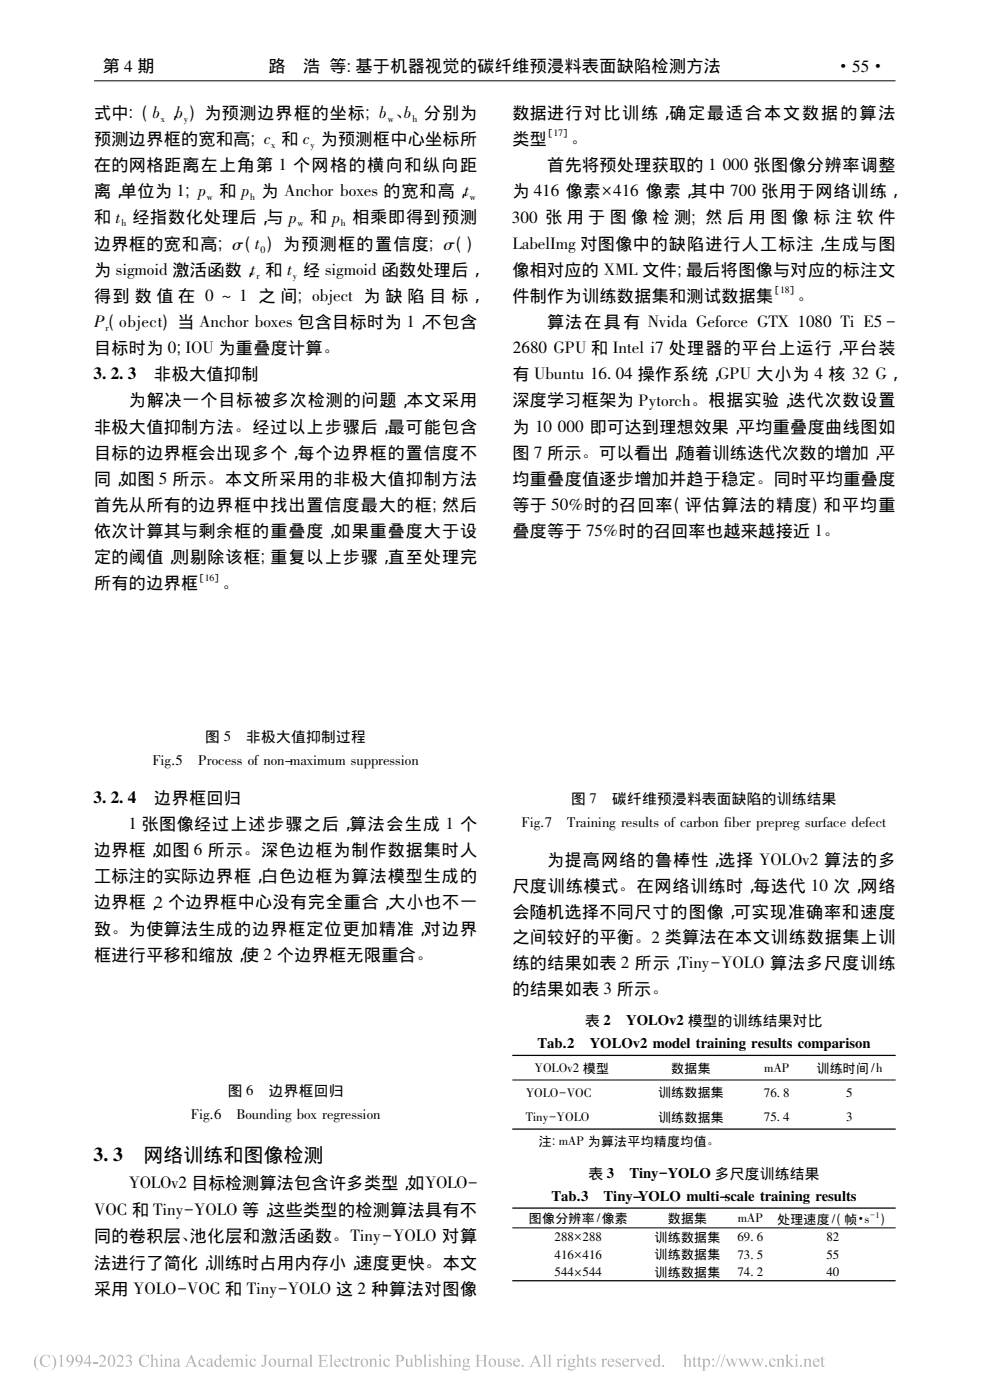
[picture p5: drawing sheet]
<svg xmlns="http://www.w3.org/2000/svg" width="210mm" height="297mm" viewBox="0 0 210 297" stroke-linecap="round" stroke-linejoin="round" font-family="sans-serif">
<path d="M20 17.1h169.9M108.7 229.1h81.3M108.7 260.5h81.3" fill="none" stroke="#000" stroke-width=".21"/>
<path d="M108.7 223.9h81.3M108.7 239.5h81.3M108.7 256.3h81.3M108.7 271.7h81.3" fill="none" stroke="#000" stroke-width=".27"/>
<g fill="#b3b3b3">
<path d="M7.8 287.6l.4-.3a2.47 2.47 0 0 0 0 3.4 1.93 1.93 0 0 1-.4-3.1z" fill-rule="evenodd"/>
<path d="M8.9 287.7a1.78 1.78 0 0 1 1.5-.2l.1-.1 .1 .8a.92 .92 0 0 0-1.1-.7 .92 .92 0 0 0-.6 1.2 .98 .98 0 0 0 .6 1.1 .98 .98 0 0 0 1.2-.5 1.24 1.24 0 0 1-1.9 .3 1.24 1.24 0 0 1 .1-1.9z" fill-rule="evenodd"/>
<path d="M124.6 287.7v.5h.4l-.4 .1v1.3l.2 .1 .3-.1a.38 .38 0 0 1-.5 .4 .38 .38 0 0 1-.3-.5v-1.2h-.3z" fill-rule="evenodd"/>
<path d="M12.5 287.7l.7-.3v2.2l.3 .3h-.9l.2-.1 .1-1.7-.1-.4z" fill-rule="evenodd"/>
<path d="M14.4 287.5a.93 .93 0 0 1 1.2 .3 .93 .93 0 0 1 0 1.1 1.34 1.34 0 0 1-1.5 1 1.26 1.26 0 0 0 1.1-1.1 .77 .77 0 0 1-1.1-.2 .77 .77 0 0 1 .3-1.1zM14.7 287.5a.64 .64 0 0 0-.3 .9 .64 .64 0 0 0 .9 .3 .99 .99 0 0 0-.4-1.2z" fill-rule="evenodd"/>
<path d="M119.6 287.5a.2 .2 0 0 1 .4 0 .2 .2 0 0 1-.4 0zM119.3 288.4l.6-.2v1.5l.3 .2h-.8l.2-.1v-1.3z" fill-rule="evenodd"/>
<path d="M147.3 287.7l.1 .5h.3l-.3 .1v1.3l.1 .1 .2-.1a.32 .32 0 0 1-.3 .3 .32 .32 0 0 1-.3-.2v-1.4h-.3z" fill-rule="evenodd"/>
<path d="M19.7 288.9h1v.3h-1z" fill-rule="evenodd"/>
<path d="M21.2 287.5a.77 .77 0 0 1 1.1 .2 .77 .77 0 0 1-.2 1.1l-.8 .8h.9l.3-.2-.1 .5-1.5-.1a2.08 2.08 0 0 0 1.1-1.9 .62 .62 0 0 0-1 .2z" fill-rule="evenodd"/>
<path d="M23.2 287.6a.75 .75 0 0 1 .9-.1 .75 .75 0 0 1 .3 .8 1.09 1.09 0 0 1-1 1.6 1.75 1.75 0 0 1-.2-2.3zM23.5 287.5a2.28 2.28 0 0 0 0 2.3h.1a1.76 1.76 0 0 0 .3-2.1z" fill-rule="evenodd"/>
<path d="M26.8 287.6a.58 .58 0 0 1 .9-.1 .58 .58 0 0 1-.1 .9 .82 .82 0 0 1 .2 1.2 .82 .82 0 0 1-1.2 .2l.1-.1a.59 .59 0 0 0 1-.2 .59 .59 0 0 0-.6-.8 .54 .54 0 0 0 .5-.5 .54 .54 0 0 0-.4-.6l-.5 .3z" fill-rule="evenodd"/>
<path d="M34.1 287.5a.18 .18 0 0 1 .3 0 .18 .18 0 0 1-.3 0zM33.8 288.4l.6-.2v1.5l.3 .2h-.9l.3-.1v-.3v-1z" fill-rule="evenodd"/>
<path d="M95.4 287.5a.18 .18 0 0 1 .3 0 .18 .18 0 0 1-.3 0zM95.1 288.4l.6-.2v1.5l.3 .2h-.9l.3-.1v-.3v-1z" fill-rule="evenodd"/>
<path d="M153.8 288.2h.8l-.2 .3 .4 1 .4-.8-.3-.5h.7l-.2 .3 .5 1 .3-1.1-.2-.2 .5 .1-.2 .2-.5 1.4-.5-1.1-.6 1.1-.6-1.5z" fill-rule="evenodd"/>
<path d="M96.1 288.4l.5-.2v.3a.54 .54 0 0 1 .7-.3 .54 .54 0 0 1 .3 .6l.1 .9 .2 .2h-.8l.2-.2v-1.1l-.2-.2-.5 .2v1.1l.3 .2h-.8l.2-.1v-.3v-1z" fill-rule="evenodd"/>
<path d="M170.4 288.4l.6-.2v.3a.54 .54 0 0 1 .6-.3 .54 .54 0 0 1 .4 .6v1l.2 .1h-.8l.3-.2v-.9l-.1-.3-.2-.1-.4 .2v1.1l.2 .2h-.8l.2-.2v-1.2z" fill-rule="evenodd"/>
<path d="M103.6 289a.85 .85 0 0 1 1.7 0 .85 .85 0 0 1-1.7 0zM104.2 288.4a.89 .89 0 0 0 .4 1.4 .92 .92 0 0 0-.3-1.5z" fill-rule="evenodd"/>
<path d="M139.4 287.5l.5-.2v2.3l.3 .1-.6 .2v-.2a.74 .74 0 0 1-1 0 .74 .74 0 0 1 0-1l.4-.5 .6 .1v-.6zM139 288.4a.77 .77 0 0 0 .5 1.3l.1-.1v-.9a.39 .39 0 0 0-.2-.3 .39 .39 0 0 0-.4 0z" fill-rule="evenodd"/>
<path d="M52.1 287.5a.2 .2 0 0 1 .4 0 .2 .2 0 0 1-.4 0zM51.9 288.4l.6-.2v1.6l.2 .1h-.8l.2-.2v-1.2z" fill-rule="evenodd"/>
<path d="M44 288.3a.62 .62 0 0 1 .7-.1 .62 .62 0 0 1 .3 .6l.1 .9h.2l-.4 .2-.2-.2a.51 .51 0 0 1-.9 .1 .51 .51 0 0 1 .5-.8l.4-.2v-.3a.36 .36 0 0 0-.4-.2 .36 .36 0 0 0-.3 .5l-.1-.1zM44.1 289.2l.1 .5h.3l.2-.1v-.7z" fill-rule="evenodd"/>
<path d="M129.1 288.4a.67 .67 0 0 1 .7-.2 .67 .67 0 0 1 .5 .7h-1.2a.6 .6 0 0 0 .4 .7 .6 .6 0 0 0 .7-.4 .73 .73 0 0 1-.9 .7 .73 .73 0 0 1-.4-1.1zM129.3 288.4l-.2 .3h.8a.4 .4 0 0 0-.2-.4 .4 .4 0 0 0-.4 .1z" fill-rule="evenodd"/>
<path d="M47.6 288.4a.67 .67 0 0 1 .7-.2 .67 .67 0 0 1 .5 .7h-1.2a.6 .6 0 0 0 .4 .7 .6 .6 0 0 0 .7-.4 .74 .74 0 0 1-.9 .7 .74 .74 0 0 1-.5-1.1zM47.7 288.4l-.1 .3h.8a.39 .39 0 0 0-.2-.3 .39 .39 0 0 0-.5 0z" fill-rule="evenodd"/>
<path d="M48.9 288.4l.5-.2v.3a.55 .55 0 0 1 .5-.3 .55 .55 0 0 1 .5 .3 .53 .53 0 0 1 .7-.3 .53 .53 0 0 1 .4 .6v1l.2 .1h-.8l.3-.2v-.9a.35 .35 0 0 0-.4-.4 .35 .35 0 0 0-.4 .3v1.1l.3 .1h-.8l.2-.2v-.9a.37 .37 0 0 0-.2-.4 .37 .37 0 0 0-.5 .2l.1 1.2 .2 .1h-.8l.2-.1v-.3v-1z" fill-rule="evenodd"/>
<path d="M156.6 288.2h.7l-.2 .2 .5 1.1 .3-.8-.3-.5h.7l-.1 .2 .4 1.1 .4-1.1-.3-.2 .5 .1-.7 1.6-.5-1.1-.6 1.1-.6-1.5z" fill-rule="evenodd"/>
<path d="M53.2 288.4a.56 .56 0 0 1 .6-.2 .56 .56 0 0 1 .4 .5 .27 .27 0 0 1-.3-.1 .27 .27 0 0 1-.1-.2 .6 .6 0 0 0-.6 .3 .6 .6 0 0 0 .2 .7 .55 .55 0 0 0 .5 .2 .55 .55 0 0 0 .5-.4 .76 .76 0 0 1-1 .7 .76 .76 0 0 1-.5-1.1z" fill-rule="evenodd"/>
<path d="M81.5 288.4a.56 .56 0 0 1 .6-.2 .56 .56 0 0 1 .5 .5 .27 .27 0 0 1-.3-.1 .27 .27 0 0 1-.1-.2 .6 .6 0 0 0-.6 .3 .6 .6 0 0 0 .1 .7 .55 .55 0 0 0 .6 .2 .55 .55 0 0 0 .4-.4 .76 .76 0 0 1-.9 .7 .76 .76 0 0 1-.5-1.1z" fill-rule="evenodd"/>
<path d="M29.9 287.7a1.76 1.76 0 0 1 1.5-.2l.2-.1v.8a.9 .9 0 0 0-1.1-.7 .9 .9 0 0 0-.6 1.2 .96 .96 0 0 0 .6 1.1 .96 .96 0 0 0 1.2-.5 1.24 1.24 0 0 1-1.9 .3 1.24 1.24 0 0 1 .1-1.9z" fill-rule="evenodd"/>
<path d="M58.7 288.2h.6v1.1a.36 .36 0 0 0 .3 .4 .36 .36 0 0 0 .4-.2v-1.1l-.2-.2h.5v1.4l.3 .1-.6 .2v-.3a.52 .52 0 0 1-.6 .4 .52 .52 0 0 1-.4-.7v-.9z" fill-rule="evenodd"/>
<path d="M60.6 288.4l.6-.2v.3l.3-.3 .3 .1a.23 .23 0 0 1-.1 .2 .23 .23 0 0 1-.3-.1l-.2 .3v1l.3 .2h-.9l.3-.2v-1.2z" fill-rule="evenodd"/>
<path d="M61.8 288.4l.6-.2v.3a.54 .54 0 0 1 .7-.3 .54 .54 0 0 1 .4 .6v1l.2 .1h-.8l.2-.2v-.9v-.3l-.2-.1-.5 .2v1.1l.3 .2h-.8l.2-.2v-1.2z" fill-rule="evenodd"/>
<path d="M65.5 287.5l.6-.2v2.4l.3 .2h-.9l.3-.1v-2.1z" fill-rule="evenodd"/>
<path d="M71.1 288.4a.67 .67 0 0 1 .7-.2 .67 .67 0 0 1 .5 .7h-1.2a.6 .6 0 0 0 .4 .7 .6 .6 0 0 0 .7-.4 .73 .73 0 0 1-.9 .7 .73 .73 0 0 1-.4-1.1zM71.3 288.4l-.2 .3h.8a.4 .4 0 0 0-.2-.4 .4 .4 0 0 0-.4 .1z" fill-rule="evenodd"/>
<path d="M72.8 288.4a.56 .56 0 0 1 .6-.2 .56 .56 0 0 1 .4 .5 .27 .27 0 0 1-.3-.1 .27 .27 0 0 1-.1-.2 .6 .6 0 0 0-.6 .3 .6 .6 0 0 0 .2 .7 .55 .55 0 0 0 .5 .2 .55 .55 0 0 0 .5-.4 .76 .76 0 0 1-1 .7 .76 .76 0 0 1-.4-1.1z" fill-rule="evenodd"/>
<path d="M74.6 287.7v.5h.4l-.4 .1 .1 1.3 .1 .1 .3-.1a.39 .39 0 0 1-.5 .4 .39 .39 0 0 1-.3-.5v-1.2h-.3z" fill-rule="evenodd"/>
<path d="M75.1 288.4l.6-.2v.3l.4-.3a.18 .18 0 0 1 .2 .1 .18 .18 0 0 1-.1 .2l-.3-.1-.2 .3v1l.3 .2h-.9l.2-.1 .1-.3-.1-1z" fill-rule="evenodd"/>
<path d="M76.4 289a.85 .85 0 0 1 1.7 0 .85 .85 0 0 1-1.7 0zM77 288.4a.86 .86 0 0 0 .5 1.4 .91 .91 0 0 0-.4-1.5z" fill-rule="evenodd"/>
<path d="M78.2 288.4l.6-.2v.3a.54 .54 0 0 1 .7-.3 .54 .54 0 0 1 .3 .6v1l.3 .1h-.8l.2-.2v-.9l-.1-.3-.2-.1-.4 .2v1.1l.3 .2h-.9l.3-.2v-1.2z" fill-rule="evenodd"/>
<path d="M164.6 288.4l.6-.2v.3a.54 .54 0 0 1 .7-.3 .54 .54 0 0 1 .3 .6v.9l.3 .2h-.8l.2-.2v-1.1l-.2-.2-.5 .2v1.1l.3 .2h-.9l.3-.1v-.3v-1z" fill-rule="evenodd"/>
<path d="M118 288.4l.6-.2v.3l.4-.3a.18 .18 0 0 1 .2 .1 .18 .18 0 0 1-.1 .2l-.3-.1-.2 .3v1l.3 .2h-.9l.2-.1 .1-.3-.1-1z" fill-rule="evenodd"/>
<path d="M31.8 287.5l.6-.2v1.2a.54 .54 0 0 1 .7-.3 .54 .54 0 0 1 .3 .7v.9l.3 .1h-.9l.3-.2v-1a.35 .35 0 0 0-.3-.3 .35 .35 0 0 0-.4 .2v1.2l.3 .1h-.8l.2-.2v-2z" fill-rule="evenodd"/>
<path d="M148.3 287.7l.1 .5h.4l-.4 .1v1.3l.2 .1 .2-.1a.38 .38 0 0 1-.4 .4 .38 .38 0 0 1-.3-.5v-1.2h-.3z" fill-rule="evenodd"/>
<path d="M132.2 288.4a.67 .67 0 0 1 .8-.2 .67 .67 0 0 1 .4 .7h-1.1a.6 .6 0 0 0 .3 .7 .6 .6 0 0 0 .8-.4 .74 .74 0 0 1-1 .7 .74 .74 0 0 1-.4-1.1zM132.4 288.4l-.1 .3h.7a.39 .39 0 0 0-.2-.3 .39 .39 0 0 0-.4 0z" fill-rule="evenodd"/>
<path d="M98.4 288.4l.4-.2 .9 .2-.3 .1a.68 .68 0 0 1-.1 .8 .68 .68 0 0 1-.8 .1l-.1 .2 .2 .1a.72 .72 0 0 1 1.1 .5 .9 .9 0 0 1-.8 .6 .9 .9 0 0 1-.8-.5l.3-.4-.2-.3 .3-.3-.3-.4zM98.6 288.4a.49 .49 0 0 0-.1 .6 .49 .49 0 0 0 .6 .2 .5 .5 0 0 0 .1-.6 .5 .5 0 0 0-.6-.2zM98.5 289.9l-.2 .3a.73 .73 0 0 0 .7 .3 .73 .73 0 0 0 .6-.5z" fill-rule="evenodd"/>
<path d="M148.8 288.4l.6-.2v.4a.62 .62 0 0 1 .8-.4 .62 .62 0 0 1 .4 .8 .76 .76 0 0 1-.3 .8 .76 .76 0 0 1-.9 0v.7l.3 .2h-.9l.3-.2v-2zM149.6 288.5l-.2 .2v.6a.47 .47 0 0 0 .6 .6 .47 .47 0 0 0 .3-.7 .5 .5 0 0 0-.1-.6 .5 .5 0 0 0-.6-.1z" fill-rule="evenodd"/>
<path d="M93.1 287.5l.6-.2v1.2a.54 .54 0 0 1 .7-.3 .54 .54 0 0 1 .3 .7l.1 .9 .2 .1h-.8l.2-.2v-1a.35 .35 0 0 0-.3-.3 .35 .35 0 0 0-.4 .2v1.2l.3 .1h-.8l.2-.2v-2z" fill-rule="evenodd"/>
<path d="M85.8 288.2h.6v1.1a.36 .36 0 0 0 .3 .4 .36 .36 0 0 0 .4-.2v-1.1l-.2-.2h.6v1.4l.2 .1-.6 .2v-.3a.54 .54 0 0 1-.6 .3 .54 .54 0 0 1-.4-.6v-.9z" fill-rule="evenodd"/>
<path d="M34.7 288.4l.6-.2v.3a.54 .54 0 0 1 .7-.3 .54 .54 0 0 1 .3 .6v.9l.3 .2h-.8l.2-.2v-1.1l-.2-.2-.5 .2v1.1l.3 .2h-.9l.3-.1v-.3v-1z" fill-rule="evenodd"/>
<path d="M163.3 288.4a.59 .59 0 0 1 .7-.2 .59 .59 0 0 1 .4 .5 .29 .29 0 0 1-.3 0 .29 .29 0 0 1-.1-.3 .6 .6 0 0 0-.6 .3 .6 .6 0 0 0 .1 .7 .55 .55 0 0 0 .6 .2 .55 .55 0 0 0 .4-.4 .76 .76 0 0 1-.9 .7 .76 .76 0 0 1-.5-1.1z" fill-rule="evenodd"/>
<path d="M36.9 288.5a.62 .62 0 0 1 .7-.3 .62 .62 0 0 1 .4 .6v.9h.3l-.4 .2-.2-.2a.51 .51 0 0 1-.9 .1 .51 .51 0 0 1 .4-.8l.5-.2v-.3a.32 .32 0 0 0-.4-.2 .32 .32 0 0 0-.2 .4h-.2zM37.1 289.2a.34 .34 0 0 0 .1 .5 .34 .34 0 0 0 .5-.1v-.7z" fill-rule="evenodd"/>
<path d="M89.7 287.5l.6-.2v2.4l.3 .2h-.9l.3-.1v-2.1z" fill-rule="evenodd"/>
<path d="M105.4 288.2h.5v1.1a.36 .36 0 0 0 .3 .4 .36 .36 0 0 0 .4-.2v-1.1l-.2-.2h.6v1.4l.2 .1-.6 .2v-.3a.52 .52 0 0 1-.6 .4 .52 .52 0 0 1-.3-.7l-.1-.9z" fill-rule="evenodd"/>
<path d="M16.3 287.5a.86 .86 0 0 1 1.1 .1 .86 .86 0 0 1 .1 1.1 1.38 1.38 0 0 1-1.5 1.2 1.21 1.21 0 0 0 1.1-1.1 .78 .78 0 0 1-1.1-.2 .78 .78 0 0 1 .3-1.1zM16.4 287.7a.64 .64 0 0 0-.1 .7 .64 .64 0 0 0 .8 .3 .74 .74 0 0 0-.5-1.2z" fill-rule="evenodd"/>
<path d="M109.1 288.4a.67 .67 0 0 1 .7-.2 .67 .67 0 0 1 .5 .7h-1.2a.6 .6 0 0 0 .4 .7 .6 .6 0 0 0 .7-.4 .74 .74 0 0 1-.9 .7 .74 .74 0 0 1-.4-1.1zM109.3 288.4l-.2 .3h.8a.39 .39 0 0 0-.2-.3 .39 .39 0 0 0-.4 0z" fill-rule="evenodd"/>
<path d="M113.6 287.4l.9 2.1 .4 .4h-1l.3-.1-.2-.7h-1l-.3 .6 .3 .2h-.7l.3-.3zM113.5 288l-.5 1h.9z" fill-rule="evenodd"/>
<path d="M120.7 288.4l.5-.2 .9 .1-.1 .2h-.3a.68 .68 0 0 1-.1 .7 .68 .68 0 0 1-.8 .2v.2l.2 .1a.75 .75 0 0 1 1.1 .5 .93 .93 0 0 1-.8 .6 .93 .93 0 0 1-.9-.5l.3-.4-.2-.3 .3-.3-.3-.4zM120.9 288.4a.49 .49 0 0 0-.1 .6 .49 .49 0 0 0 .6 .2 .5 .5 0 0 0 .1-.6 .5 .5 0 0 0-.6-.2zM120.8 289.9l-.2 .3a.72 .72 0 0 0 .7 .3 .72 .72 0 0 0 .6-.5z" fill-rule="evenodd"/>
<path d="M55.7 287.4h1.1l-.4 .3v1.4a.58 .58 0 0 1-.2 .7 .58 .58 0 0 1-.7-.1l.1-.2 .4 .3 .1-.1v-2z" fill-rule="evenodd"/>
<path d="M115.1 287.5l.6-.2v2.2v.3l.3 .1h-.9l.3-.1v-.3v-1.7l-.1-.3z" fill-rule="evenodd"/>
<path d="M116.2 287.5l.5-.2v2.5l.3 .1h-.8l.2-.4v-1.8z" fill-rule="evenodd"/>
<path d="M56.9 289a.85 .85 0 0 1 1.7 0 .85 .85 0 0 1-1.7 0zM57.5 288.4a.89 .89 0 0 0 .5 1.4 .92 .92 0 0 0-.4-1.5z" fill-rule="evenodd"/>
<path d="M69.8 287.5l.6-.2v2.2v.3l.3 .1h-.9l.3-.1v-.3v-1.7l-.1-.3z" fill-rule="evenodd"/>
<path d="M172.6 288.4a.67 .67 0 0 1 .8-.2 .67 .67 0 0 1 .4 .7h-1.2a.6 .6 0 0 0 .4 .7 .6 .6 0 0 0 .8-.4 .73 .73 0 0 1-1 .7 .73 .73 0 0 1-.4-1.1zM172.8 288.4l-.2 .3h.9a.4 .4 0 0 0-.3-.4 .4 .4 0 0 0-.4 .1z" fill-rule="evenodd"/>
<path d="M10.9 287.3a1.91 1.91 0 0 1 0 3.4 2.47 2.47 0 0 0 0-3.4z" fill-rule="evenodd"/>
<path d="M125.4 288.3l.9-.1v.5a.45 .45 0 0 0-.3-.4 .45 .45 0 0 0-.5 .1v.3l.3 .2a.59 .59 0 0 1 .5 .7 .59 .59 0 0 1-.9 .3h-.1v-.5a.45 .45 0 0 0 .3 .4 .45 .45 0 0 0 .5-.2l-.1-.3-.7-.4z" fill-rule="evenodd"/>
<path d="M46.4 287.5l.5-.2v2.3l.3 .1-.6 .2v-.2a.74 .74 0 0 1-1 0 .74 .74 0 0 1-.1-1l.5-.5 .6 .1v-.6zM46 288.4a.75 .75 0 0 0-.2 .8 .75 .75 0 0 0 .6 .5l.2-.1v-.9a.38 .38 0 0 0-.2-.3 .38 .38 0 0 0-.4 0z" fill-rule="evenodd"/>
<path d="M151.1 288.4a.2 .2 0 0 1 .4 0 .2 .2 0 0 1-.4 0zM151 289.7a.25 .25 0 0 1 .5 0 .25 .25 0 0 1-.5 0z" fill-rule="evenodd"/>
<path d="M80.5 287.5a.19 .19 0 0 1 .3 0 .19 .19 0 0 1-.3 0zM80.2 288.4l.6-.2v1.6l.3 .1h-.8l.2-.2v-1.2z" fill-rule="evenodd"/>
<path d="M133.5 288.4l.6-.2v.3l.4-.3a.18 .18 0 0 1 .3 .1 .18 .18 0 0 1-.2 .2l-.3-.1-.2 .3v1l.3 .2h-.9l.3-.1v-.3v-1z" fill-rule="evenodd"/>
<path d="M134.8 288.2h.8l-.2 .3 .4 1 .4-1.1-.2-.2h.6l-.9 1.7-.7-1.5z" fill-rule="evenodd"/>
<path d="M137 288.4a.67 .67 0 0 1 .8-.2 .67 .67 0 0 1 .4 .7h-1.1a.6 .6 0 0 0 .3 .7 .6 .6 0 0 0 .8-.4 .74 .74 0 0 1-1 .7 .74 .74 0 0 1-.4-1.1zM137.2 288.4l-.1 .3h.7a.39 .39 0 0 0-.2-.3 .39 .39 0 0 0-.4 0z" fill-rule="evenodd"/>
<path d="M40.6 287.4l.9 2.1 .4 .4h-1l.2-.1-.1-.7h-1l-.3 .6 .3 .2h-.8l.3-.3zM40.5 288l-.5 1h.9z" fill-rule="evenodd"/>
<path d="M127.5 288.4l.6-.2v.3l.2-.3h.3a.2 .2 0 0 1 0 .3 .2 .2 0 0 1-.3-.1l-.2 .3v1l.3 .2h-.9l.2-.2v-1.2z" fill-rule="evenodd"/>
<path d="M25 287.5a.77 .77 0 0 1 1.1 .2 .77 .77 0 0 1-.3 1.1l-.8 .8h1l.3-.2-.2 .5h-1.4a2.65 2.65 0 0 0 1.1-1.9 .6 .6 0 0 0-.6-.3 .6 .6 0 0 0-.5 .4z" fill-rule="evenodd"/>
<path d="M144.9 287.5l.6-.2v1.2a.55 .55 0 0 1 .7-.3 .55 .55 0 0 1 .3 .7v.9l.3 .1h-.9l.3-.2v-1a.35 .35 0 0 0-.3-.3 .35 .35 0 0 0-.4 .2v1.2l.2 .1h-.8l.3-.1v-2.1z" fill-rule="evenodd"/>
<path d="M18.9 287.4h.2v1.6h.3v.2h-.3v.7h-.3v-.7h-1v-.2zM18.8 287.7l-.8 1.3h.8z" fill-rule="evenodd"/>
<path d="M87.7 287.5l.6-.2v1.2a.7 .7 0 0 1 1-.2 .7 .7 0 0 1 .2 1 .92 .92 0 0 1-1.5 .5v-2l-.1-.3zM88.3 288.6v1.1a.65 .65 0 0 0 1-.4 .65 .65 0 0 0-.7-.9z" fill-rule="evenodd"/>
<path d="M92 288.3l.9-.1v.5a.47 .47 0 0 0-.3-.4 .47 .47 0 0 0-.5 .1l.3 .5a.59 .59 0 0 1 .5 .8 .59 .59 0 0 1-.9 .2h-.1v-.5a.48 .48 0 0 0 .3 .4 .48 .48 0 0 0 .5-.2l-.1-.3-.7-.4z" fill-rule="evenodd"/>
<path d="M100.8 287.4h1l-.3 .2v1h1.2v-1l-.4-.2h1.1l-.3 .2-.1 .3 .1 1.7 .3 .3h-1.1l.4-.1v-1.1h-1.2v1l.3 .2h-1l.3-.1v-.3v-1.9z" fill-rule="evenodd"/>
<path d="M152.7 287.3h.1l-.9 2.6h-.1z" fill-rule="evenodd"/>
<path d="M153.7 287.3h.1l-.8 2.6h-.2z" fill-rule="evenodd"/>
<path d="M107.6 288.3l.8-.1v.5a.44 .44 0 0 0-.3-.4 .44 .44 0 0 0-.5 .2l.3 .4a.59 .59 0 0 1 .6 .7 .59 .59 0 0 1-.9 .3h-.2v-.5a.48 .48 0 0 0 .4 .4 .48 .48 0 0 0 .5-.2l-.1-.3-.8-.5z" fill-rule="evenodd"/>
<path d="M42.3 288.4a.59 .59 0 0 1 .7-.2 .59 .59 0 0 1 .4 .5 .29 .29 0 0 1-.3 0 .29 .29 0 0 1-.1-.3 .6 .6 0 0 0-.6 .3 .6 .6 0 0 0 .1 .7 .55 .55 0 0 0 .6 .2 .55 .55 0 0 0 .4-.4 .76 .76 0 0 1-.9 .7 .76 .76 0 0 1-.5-1.1z" fill-rule="evenodd"/>
<path d="M159.3 288.2h.7l-.1 .3 .4 1 .4-.8-.4-.5h.7l-.1 .3 .4 1 .4-1.1-.2-.2 .5 .1-.3 .2-.4 1.4-.6-1.1-.6 1.1z" fill-rule="evenodd"/>
<path d="M64.1 288.3a.62 .62 0 0 1 .7-.1 .62 .62 0 0 1 .4 .6v.9h.2l-.3 .2-.3-.2a.51 .51 0 0 1-.9 .1 .51 .51 0 0 1 .5-.8l.4-.2v-.3a.36 .36 0 0 0-.4-.2 .36 .36 0 0 0-.2 .5l-.2-.1zM64.2 289.2l.1 .5h.3l.2-.1v-.7z" fill-rule="evenodd"/>
<path d="M83.8 287.4h.9a.76 .76 0 0 1 1 .8 .76 .76 0 0 1-1.2 .5v1l.3 .2h-1l.3-.1v-.3v-1.8zM84.5 287.6v1a.57 .57 0 0 0 .8-.5 .57 .57 0 0 0-.8-.5z" fill-rule="evenodd"/>
<path d="M91 287.5a.2 .2 0 0 1 .4 0 .2 .2 0 0 1-.4 0zM90.8 288.4l.5-.2 .1 1.5 .2 .2h-.8l.2-.1 .1-.3-.1-1z" fill-rule="evenodd"/>
<path d="M166.5 287.5l.6-.2v1.7l.6-.5-.1-.3h.7l-.9 .7 1 1h-.8l.1-.2-.6-.7v.8l.3 .1h-.9l.2-.1 .1-.3v-1.8z" fill-rule="evenodd"/>
<path d="M168.7 287.5a.2 .2 0 0 1 .4 0 .2 .2 0 0 1-.4 0zM168.5 288.4l.6-.2v1.5l.3 .2h-.9l.3-.1v-.3v-1z" fill-rule="evenodd"/>
<path d="M67.5 287.4h1.9v.6l-.2-.4-1-.1v1h.8l.1-.3v.8l-.2-.3h-.7v1l.1 .1a.9 .9 0 0 0 1.2-.5l-.1 .6h-1.9l.2-.1 .1-.3v-1.8z" fill-rule="evenodd"/>
<path d="M130.7 288.3l.9-.1v.5a.44 .44 0 0 0-.3-.4 .44 .44 0 0 0-.5 .2l.3 .4a.59 .59 0 0 1 .5 .7 .59 .59 0 0 1-.9 .3h-.1v-.5a.48 .48 0 0 0 .3 .4 .48 .48 0 0 0 .5-.2v-.3l-.8-.5z" fill-rule="evenodd"/>
<path d="M122.2 287.5l.5-.2v1.2a.55 .55 0 0 1 .7-.3 .55 .55 0 0 1 .4 .7v.8l.2 .2h-.8l.2-.2v-1a.35 .35 0 0 0-.3-.3 .35 .35 0 0 0-.4 .2v1.1l.3 .2h-.8l.2-.1v-.3v-1.7v-.3z" fill-rule="evenodd"/>
<path d="M174.4 287.7l.1 .5h.4l-.4 .1v1.3l.2 .1 .2-.1a.38 .38 0 0 1-.4 .4 .38 .38 0 0 1-.3-.5v-1.2h-.3z" fill-rule="evenodd"/>
<circle cx="162.5" cy="289.7" r=".22"/>
<circle cx="169.9" cy="289.7" r=".22"/>
<circle cx="110.8" cy="289.7" r=".22"/>
<circle cx="140.7" cy="289.7" r=".22"/>
</g>
<g font-size="4.2">
<text x="19.9" y="246.3">3. 3</text>
<text x="30.5" y="246.5">网络训练和图像检测</text>
</g>
<g font-size="3.6">
<text x="21.8" y="15.4">第 4 期</text>
<text x="56.9" y="15.4">路</text>
<text x="64.3" y="15.4">浩 等 基于机器视觉的碳纤维预浸料表面缺陷检测方法</text>
<text x="177" y="15.3">·</text>
<text x="180.7" y="15.3">55·</text>
<text x="20" y="25.2">式中: ( b ，</text>
<text x="37.2" y="25">b</text>
<text x="43.4" y="25.2">为预测边界框的坐标</text>
<text x="80.4" y="25">b 、 b</text>
<text x="89.9" y="25.2">分别为</text>
<text x="108.7" y="25.2">数据进行对比训练，确定最适合本文数据的算法</text>
<text x="20" y="30.8">预测边界框的宽和高</text>
<text x="56" y="30.6">c 和 c 为预测框中心坐标所</text>
<text x="108.7" y="30.8">类型</text>
<text x="121" y="30.6">。</text>
<text x="20" y="36.3">在的网格距离左上角第 1 个网格的横向和纵向距</text>
<text x="20" y="41.8">离，</text>
<text x="25.5" y="41.8">单位为 1</text>
<text x="42.1" y="41.7">p 和 p 为 Anchor boxes 的宽和高，</text>
<text x="98.5" y="41.7">t</text>
<text x="108.7" y="41.8">为 416 像素×416 像素，</text>
<text x="116.1" y="36.3">首先将预处理获取的 1</text>
<text x="146.4" y="41.8">其中 700 张用于网络训练，</text>
<text x="153.3" y="36.1">000 张图像分辨率调整</text>
<text x="20" y="47.4">和 t 经指数化处理后，</text>
<text x="56.6" y="47.4">与 p 和 p 相乘即得到预测</text>
<text x="108.6" y="47.2">300 张 用 于 图 像 检 测</text>
<text x="149.6" y="47.4">然 后 用 图 像 标 注 软 件</text>
<text x="20" y="52.9">边界框的宽和高</text>
<text x="49.3" y="52.9">σ t</text>
<text x="60" y="52.9">为预测框的置信度</text>
<text x="94.1" y="52.9">σ( )</text>
<text x="108.7" y="52.8">LabelImg 对图像中的缺陷进行人工标注，生成与图</text>
<text x="20" y="58.5">为 sigmoid 激活函数， 和 t 经 sigmoid 函数处理后，</text>
<text x="53.2" y="58.3">t</text>
<text x="108.7" y="58.5">像相对应的 XML 文件 最后将图像与对应的标注文</text>
<text x="20" y="64">得到 数 值 在 0 ～ 1 之 间</text>
<text x="66.2" y="63.8">object 为 缺 陷 目 标，</text>
<text x="108.7" y="64">件制作为训练数据集和测试数据集</text>
<text x="169.1" y="63.8">。</text>
<text x="20" y="69.4">P</text>
<text x="25.3" y="69.4">object</text>
<text x="37.7" y="69.6">当 Anchor boxes 包含目标时为 1，</text>
<text x="90.1" y="69.6">不包含</text>
<text x="116.1" y="69.6">算法在具有 Nvida Geforce GTX 1080 Ti E5 －</text>
<text x="20" y="75.1">目标时为 0 IOU 为重叠度计算。</text>
<text x="108.8" y="74.9">2680 GPU 和 Intel i7 处理器的平台上运行，平台装</text>
<text x="19.9" y="80.5">3. 2. 3</text>
<text x="32.7" y="80.7">非极大值抑制</text>
<text x="108.7" y="80.7">有 Ubuntu 16. 04 操作系统，</text>
<text x="152.3" y="80.5">GPU 大小为 4 核 32 G，</text>
<text x="27.4" y="86.2">为解决一个目标被多次检测的问题，</text>
<text x="86.2" y="86.2">本文采用</text>
<text x="108.7" y="86.2">深度学习框架为 Pytorch。</text>
<text x="150.3" y="86.2">根据实验，</text>
<text x="167.3" y="86.2">迭代次数设置</text>
<text x="20" y="91.8">非极大值抑制方法。</text>
<text x="53.5" y="91.8">经过以上步骤后，最可能包含</text>
<text x="108.7" y="91.8">为 10</text>
<text x="118.3" y="91.6">000 即可达到理想效果，</text>
<text x="156.5" y="91.8">平均重叠度曲线图如</text>
<text x="20" y="97.3">目标的边界框会出现多个，每个边界框的置信度不</text>
<text x="108.7" y="97.3">图 7 所示。</text>
<text x="127.1" y="97.3">可以看出，</text>
<text x="143.7" y="97.3">随着训练迭代次数的增加，</text>
<text x="186.3" y="97.3">平</text>
<text x="20" y="102.8">同，</text>
<text x="25.5" y="102.8">如图 5 所示。</text>
<text x="47.8" y="102.8">本文所采用的非极大值抑制方法</text>
<text x="108.7" y="102.8">均重叠度值逐步增加并趋于稳定。</text>
<text x="164.1" y="102.8">同时平均重叠度</text>
<text x="20" y="113.9">依次计算其与剩余框的重叠度，如果重叠度大于设</text>
<text x="20" y="108.4">首先从所有的边界框中找出置信度最大的框 然后</text>
<text x="108.7" y="108.4">等于 50%时的召回率</text>
<text x="108.7" y="113.9">叠度等于 75%时的召回率也越来越接近 1。</text>
<text x="145.3" y="108.4">评估算法的精度</text>
<text x="174.7" y="108.4">和平均重</text>
<text x="20" y="119.5">定的阈值，</text>
<text x="36.6" y="119.5">则剔除该框 重复以上步骤，直至处理完</text>
<text x="20" y="125">所有的边界框</text>
<text x="47.1" y="124.8">。</text>
<text x="19.9" y="170.3">3. 2. 4</text>
<text x="32.7" y="170.5">边界框回归</text>
<text x="27.2" y="175.9">1 张图像经过上述步骤之后，算法会生成 1 个</text>
<text x="20" y="181.6">边界框，</text>
<text x="32.9" y="181.6">如图 6 所示。</text>
<text x="55.4" y="181.6">深色边框为制作数据集时人</text>
<text x="116.1" y="183.6">为提高网络的鲁棒性，选择 YOLOv2 算法的多</text>
<text x="20" y="187.2">工标注的实际边界框，白色边框为算法模型生成的</text>
<text x="108.7" y="189.1">尺度训练模式。</text>
<text x="135" y="189.1">在网络训练时，</text>
<text x="159.7" y="189.1">每迭代 10 次，网络</text>
<text x="20" y="192.7">边界框， 个边界框中心没有完全重合，</text>
<text x="32.8" y="192.5">2</text>
<text x="82.4" y="192.7">大小也不一</text>
<text x="108.7" y="194.6">会随机选择不同尺寸的图像，可实现准确率和速度</text>
<text x="20" y="198.3">致。</text>
<text x="20" y="203.8">框进行平移和缩放，</text>
<text x="27.4" y="198.3">为使算法生成的边界框定位更加精准，对边界</text>
<text x="51.4" y="203.8">使 2 个边界框无限重合。</text>
<text x="108.7" y="200.1">之间较好的平衡。</text>
<text x="138.2" y="200">2 类算法在本文训练数据集上训</text>
<text x="108.7" y="205.6">练的结果如表 2 所示，</text>
<text x="144.1" y="205.4">Tiny－YOLO 算法多尺度训练</text>
<text x="108.7" y="211.1">的结果如表 3 所示。</text>
<text x="20" y="257.7">VOC 和 Tiny－YOLO 等，</text>
<text x="27.4" y="252.1">YOLOv2 目标检测算法包含许多类型，</text>
<text x="56.9" y="257.9">这些类型的检测算法具有不</text>
<text x="86.4" y="252.3">如YOLO－</text>
<text x="20" y="263.5">同的卷积层、 池化层和激活函数。</text>
<text x="74.4" y="263.3">Tiny－YOLO 对算</text>
<text x="20" y="269.1">法进行了简化，</text>
<text x="44" y="269.1">训练时占用内存小，</text>
<text x="75.4" y="269.1">速度更快。</text>
<text x="93.9" y="269.1">本文</text>
<text x="20" y="274.7">采用 YOLO－VOC 和 Tiny－YOLO 这 2 种算法对图像</text>
</g>
<g font-size="3.1">
<text x="43.5" y="157.4">图 5</text>
<text x="52.2" y="157.4">非极大值抑制过程</text>
<text x="32.3" y="162.2">Fig．5</text>
<text x="42" y="162.2">Process of non-maximum suppression</text>
<text x="121.1" y="170.5">图 7</text>
<text x="129.8" y="170.5">碳纤维预浸料表面缺陷的训练结果</text>
<text x="110.6" y="175.3">Fig．7</text>
<text x="120.3" y="175.3">Training results of carbon fiber prepreg surface defect</text>
<text x="124.1" y="217.7">表 2</text>
<text x="132.8" y="217.5">YOLOv2 模型的训练结果对比</text>
<text x="114" y="222.3">Tab．2</text>
<text x="125.1" y="222.3">YOLOv2 model training results comparison</text>
<text x="48.3" y="232.4">图 6</text>
<text x="57" y="232.4">边界框回归</text>
<text x="40.5" y="237.3">Fig．6</text>
<text x="50.2" y="237.3">Bounding box regression</text>
<text x="124.8" y="250.1">表 3</text>
<text x="133.5" y="249.9">Tiny－YOLO 多尺度训练结果</text>
<text x="117" y="254.7">Tab．3</text>
<text x="128" y="254.7">Tiny-YOLO multi-scale training results</text>
</g>
<g font-size="2.7">
<text x="113.4" y="227.4">YOLOv2 模型</text>
<text x="142.4" y="227.6">数据集</text>
<text x="162.1" y="227.4">mAP</text>
<text x="173.2" y="227.6">训练时间/h</text>
<text x="111.5" y="232.6">YOLO－VOC</text>
<text x="139.6" y="232.8">训练数据集</text>
<text x="162" y="232.6">76. 8</text>
<text x="179.5" y="232.6">5</text>
<text x="111.5" y="237.8">Tiny－YOLO</text>
<text x="139.6" y="238">训练数据集</text>
<text x="162" y="237.8">75. 4</text>
<text x="179.5" y="237.8">3</text>
<text x="114.3" y="243">注 mAP 为算法平均精度均值。</text>
<text x="112.2" y="259.4">图像分辨率/像素</text>
<text x="117.6" y="263.3">288×288</text>
<text x="138.8" y="263.4">训练数据集</text>
<text x="141.7" y="259.4">数据集</text>
<text x="156.4" y="263.3">69. 6</text>
<text x="156.5" y="259.3">mAP</text>
<text x="164.8" y="259.6">处理速度/</text>
<text x="175.3" y="263.3">82</text>
<text x="179.1" y="259.6">帧· s</text>
<text x="117.6" y="267">416×416</text>
<text x="138.8" y="267.1">训练数据集</text>
<text x="156.4" y="267">73. 5</text>
<text x="175.3" y="267">55</text>
<text x="117.6" y="270.7">544×544</text>
<text x="138.8" y="270.9">训练数据集</text>
<text x="156.4" y="270.7">74. 2</text>
<text x="175.3" y="270.7">40</text>
</g>
<g font-size="2.1">
<text x="34.1" y="25.8">x</text>
<text x="39" y="25.8">y</text>
<text x="82.2" y="25.8">w</text>
<text x="87.5" y="25.8">h</text>
<text x="115.6" y="28.9">［17］</text>
<text x="57.5" y="31.4">x</text>
<text x="65.9" y="31.4">y</text>
<text x="43.9" y="42.5">w</text>
<text x="53.1" y="42.5">h</text>
<text x="99.7" y="42.5">w</text>
<text x="25.7" y="48">h</text>
<text x="55.3" y="53.6">0</text>
<text x="63.1" y="48">w</text>
<text x="72.3" y="48">h</text>
<text x="54.4" y="59.1">r</text>
<text x="62.1" y="59.1">y</text>
<text x="163.7" y="62.2">［18］</text>
<text x="22.4" y="70.2">r</text>
<text x="41.7" y="123.2">［16］</text>
</g>
<text font-size="1.8" x="184.5" y="258.2">－1</text>
</svg>
